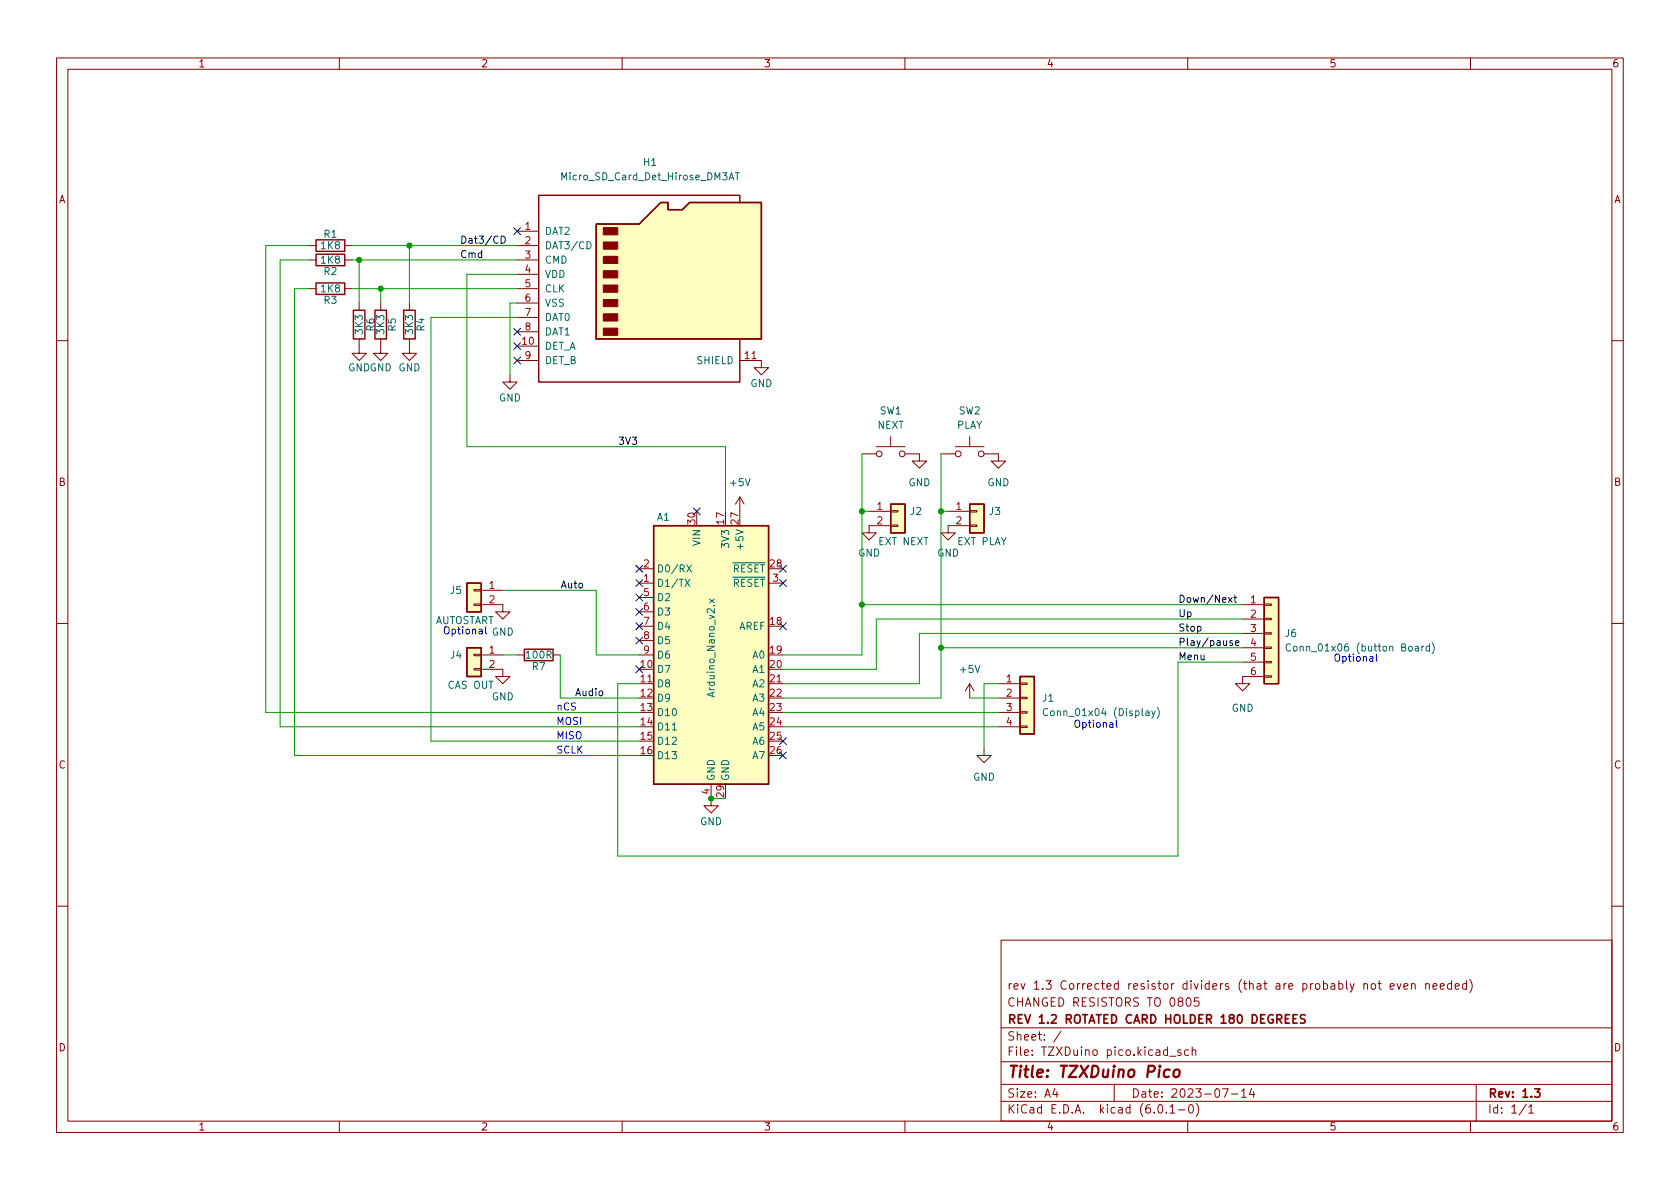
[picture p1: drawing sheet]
<svg xmlns="http://www.w3.org/2000/svg" width="297mm" height="210mm" viewBox="0 0 297 210" stroke-linecap="round" stroke-linejoin="round" font-family="sans-serif">
<g fill="none" stroke="#840000" stroke-width=".18">
<path d="M10 10.2h277v190.1h-277zM12 12.2h273v186.1h-273zM60 10.2v2M110 10.2v2M160 10.2v2M210 10.2v2M260 10.2v2M54.6 43.4h1.3M54.6 46h1.3M54.6 51h1.3M61 43.4h1.2M61 46h1.2"/>
<path d="M61 51h1.2M63.5 59.9v2.6h1.3l-1.3 1.2-1.3-1.2h1.3M63.5 53.6v1.3M67.3 59.9v2.6h1.3l-1.3 1.2-1.3-1.2h1.3M67.3 53.6v1.3M72.4 59.9v2.6h1.3l-1.3 1.2-1.3-1.2h1.3M72.4 53.6v1.3M91.4 40.9h3.8M91.4 43.4h3.8M91.4 46h3.8M91.4 48.5h3.8M91.4 51h3.8"/>
<path d="M91.4 53.6h3.8M91.4 56.1h3.8M91.4 58.7h3.8M10 60.2h2M90.2 66.3v1.3h1.2l-1.2 1.2-1.3-1.2h1.3M91.4 61.2h3.8M91.4 63.7h3.8M130.8 63.7h3.8v1.3h1.3l-1.3 1.3-1.3-1.3h1.3M154.9 79h5.1M157.5 77.2v1.8M168.9 79h5.1M171.4 77.2v1.8"/>
<path d="M285 60.2h2M130.8 87.9l-.8 1.2M130.8 87.9v2.5M130.8 87.9l.8 1.2M152.4 80.3h2.5M153.7 90.4h3.8M157.5 92.8h1.2v.3h-1.2zM157.5 90.3h1.2v.2h-1.2zM157.5 93h-3.8v1.2h1.2l-1.2 1.3-1.3-1.3h1.3M160 80.3h2.6v1.2h1.2l-1.2 1.3-1.3-1.3h1.3M166.4 80.3h2.5M167.6 90.4h3.8"/>
<path d="M171.4 92.8h1.3v.3h-1.3zM171.4 90.3h1.3v.2h-1.3zM171.4 93h-3.8v1.2h1.3l-1.3 1.3-1.2-1.3h1.2M174 80.3h2.5v1.2h1.3l-1.3 1.3-1.2-1.3h1.2M10 110.2h2M83.8 118.2h1.3v.3h-1.3zM83.8 115.7h1.3v.2h-1.3zM83.8 106.8h1.3v.3h-1.3zM83.8 104.3h1.3v.2h-1.3zM85.1 106.9h3.8v1.3h-1.3l1.3 1.3 1.3-1.3h-1.3M85.1 118.4h3.8v1.2h-1.3l1.3 1.3 1.3-1.3h-1.3M85.1 115.8h3.8"/>
<path d="M85.1 104.4h3.8M91.4 115.8h1.3M97.8 115.8h1.3M113 103.1h2.6M113 100.6h2.6M113 105.7h2.6M113 108.2h2.6M113 110.7h2.6M113 113.3h2.6M113 115.8h2.6M135.9 103.1h2.5M219.7 106.9h3.8"/>
<path d="M219.7 109.5h3.8M219.7 112h3.8M219.7 114.5h3.8M219.7 117.1h3.8M223.5 119.5h1.3v.3h-1.3zM223.5 117h1.3v.2h-1.3zM223.5 114.4h1.3v.3h-1.3zM223.5 111.9h1.3v.2h-1.3zM223.5 109.3h1.3v.3h-1.3zM223.5 106.8h1.3v.3h-1.3zM223.5 119.6h-3.8v1.3h1.3l-1.3 1.3-1.3-1.3h1.3M285 110.2h2"/>
<path d="M113 120.9h2.6M125.7 138.7v3.8h1.3l-1.3 1.3-1.2-1.3h1.2M135.9 120.9h2.5M171.4 120.9l-.7 1.3M171.4 120.9v2.5M171.4 120.9l.8 1.3M174 132.3v1.3h1.3l-1.3 1.3-1.3-1.3h1.3M176.5 120.9h3.8M176.5 123.4h3.8M176.5 126h3.8M176.5 128.5h3.8M180.3 128.4h1.3v.2h-1.3z"/>
<path d="M180.3 125.9h1.3v.2h-1.3zM180.3 123.3h1.3v.3h-1.3zM180.3 120.8h1.3v.2h-1.3zM10 160.2h2M177 166.3h108v32h-108zM209.9 176.5l.2-.1a.81 .81 0 0 1 .6 .7 .81 .81 0 0 1-.3 .8h-.2a.81 .81 0 0 1-.6-.6 .81 .81 0 0 1 .3-.8zM211.9 176.4h-.7l-.1 .7 .3-.1 .5 .1 .1 .2-.1 .5-.2 .1-.6-.1M243.6 173.9h.6M243.9 173.4v1.3l.3 .2M245.8 174.4l.7-.1-.1-.3-.4-.1-.2 .2 .1 .8h.5M247 173.9l.4 1 .3-1M248.2 174.4l.7-.1v-.3l-.5-.1-.2 .2 .1 .8h.6"/>
<path d="M249.6 174.1l.2-.2 .3 .1 .1 .9M249.6 173.9v1M252.1 174.1l.2-.2 .3 .1 .1 .9M252.1 173.9v1M253.4 174.4l.7-.1-.1-.3-.4-.1-.2 .2v.8h.6M254.7 174.4l.7-.1-.1-.3-.4-.1-.2 .2v.8h.6M256.6 174l-.4-.1-.3 .3v.4l.2 .3h.5M256.6 173.4v1.5M257.3 174.4l.7-.1-.1-.3-.4-.1-.2 .2 .1 .8h.5M259.3 174l-.4-.1-.3 .3v.4l.1 .3h.6M259.3 173.4v1.5M259.9 173.2a1.73 1.73 0 0 1 0 2.3"/>
<path d="M285 160.2h2M60 198.3v2M110 198.3v2M160 198.3v2M177 194.8h108M177 191.8h108M177 187.8h108M177 181.8h108M186.5 192.5l-.4 1h1M186.9 193v1M187.6 182.4l-1.3 1.9M197 191.8v3"/>
<path d="M204.9 195.4l.2-.1a.81 .81 0 0 1 .6 .7 .81 .81 0 0 1-.3 .8h-.2a.81 .81 0 0 1-.6-.6 .81 .81 0 0 1 .3-.8zM206.2 196.7v.1M206.8 186.8h1.1M206.9 195.8l.4-.5v1.5M206.9 196.8h.8M208.4 196.3h1.1M208.8 185.7l-.4-.1-.2 .2 .1 .3 .5 .1v.4h-.6M210 198.3v2M210.1 185.7l-.4-.1-.3 .3v.4l.2 .3h.5M210.4 195.4l.1-.1a.81 .81 0 0 1 .6 .7 .81 .81 0 0 1-.3 .8h-.2a.81 .81 0 0 1-.5-.6 .81 .81 0 0 1 .3-.8zM210.8 185.8l.2-.2 .4 .1v.9M210.8 185.1v1.5"/>
<path d="M211.5 195.1a1.72 1.72 0 0 1 0 2.3M216.1 192.5h1l-.6 1.5M217.7 193.5h1.2M219.5 193l.4-.5v1.5M219.5 194h.9M221.3 192.5l-.4 1h1M221.6 193v1M260 198.3v2M261 191.8v6.5M269.9 195.3l-1.3 1.9M270.3 195.8l.4-.5v1.5M270.3 196.8h.9"/>
<circle cx="155.4" cy="80.3" r=".51"/>
<circle cx="159.5" cy="80.3" r=".51"/>
<circle cx="169.4" cy="80.3" r=".51"/>
<circle cx="173.5" cy="80.3" r=".51"/>
</g>
<path d="M229.3 179.4h-.7v1.5h.7M230.8 179.5l-.6-.1-.3 .3 .2 .4 .6 .3v.4l-.2 .1h-.6M228.6 180.1h.5M271.3 192.5h1l-.5 .6 .4 .1v.7l-.2 .1h-.4l-.3-.1" fill="none" stroke="#840000" stroke-width=".3"/>
<path d="M206.8 189.2a.66 .66 0 0 0-1 .3v.6l.1 .3 .2 .1 .6-.1M207.7 189.3a.52 .52 0 0 1 .5-.2 .52 .52 0 0 1 .4 .4l-.1 .6a.55 .55 0 0 1-.5 .4 .55 .55 0 0 1-.5-.4z" fill="none" stroke="#840000" stroke-width=".4"/>
<g fill="none" stroke="#840000" stroke-width=".25">
<path d="M105.4 39.6h7.6l3.8-3.8h1.3v1.3h2.5l1.3-1.3h12.7v24.1h-29.2zM130.8 35.8v-1.3h-35.6v33.1h35.6v-7.7M55.9 50h5.1v2.1h-5.1zM55.9 42.4h5.1v2h-5.1zM55.9 45h5.1v2h-5.1zM62.5 54.9h2v5h-2zM66.3 54.9h2v5h-2zM71.4 54.9h2v5h-2zM115.6 93h20.3v45.7h-20.3zM157.5 89.1h2.5v5.1h-2.5zM171.4 89.1h2.6v5.1h-2.6zM82.5 114.5h2.6v5.1h-2.6z"/>
<path d="M82.5 103.1h2.6v5.1h-2.6zM92.7 114.8h5.1v2h-5.1zM180.3 119.6h2.6v10.2h-2.6zM223.5 105.7h2.6v15.2h-2.6z"/>
</g>
<g fill="#ffffc2" stroke="#ffffc2" stroke-width=".18">
<path d="M157.5 89.1h2.5v5.1h-2.5z"/>
<path d="M115.6 93h20.3v45.7h-20.3z"/>
<path d="M105.4 39.6h7.6l3.8-3.8h1.3v1.3h2.5l1.3-1.3h12.7v24.1h-29.2z"/>
<path d="M171.4 89.1h2.6v5.1h-2.6z"/>
<path d="M82.5 114.5h2.6v5.1h-2.6z"/>
<path d="M82.5 103.1h2.6v5.1h-2.6z"/>
<path d="M180.3 119.6h2.6v10.2h-2.6z"/>
<path d="M223.5 105.7h2.6v15.2h-2.6z"/>
</g>
<g fill="none" stroke="#006464" stroke-width=".18">
<path d="M128.9 31.8l.4-1.3 .5 1.3M130 30.5h.7M130.4 30.5v1.3M103.8 42.7a.64 .64 0 0 1 .7 .7 .64 .64 0 0 1-.7 .6zM121.4 99.9l.9 1.3M122.3 99.9l-.9 1.3M121.1 102.4l.9 1.3M122 102.4l-.9 1.3M125.5 105.9l.8 .7M126.3 105.9l-.8 .7M228.2 114a.6 .6 0 0 0-.9 .4 .6 .6 0 0 0 .6 .7l.3-.1M251.4 114.3v.8"/>
<path d="M251.8 114.3l-.4 .2M252.7 114.3h-.3l-.3 .2 .2 .6h.4M252.7 113.9v1.2M253.2 113.7a1.46 1.46 0 0 1 0 1.9M118.9 129.1h.7M185.3 125.4a.6 .6 0 0 0-.9 .4 .6 .6 0 0 0 .6 .8l.3-.2M203.6 125.7l.3 .9M204.2 125.7l-.4 1.2-.2 .1M204.6 125.1a1.46 1.46 0 0 1 0 1.9"/>
</g>
<g fill="#840000" stroke="#840000" stroke-width=".18">
<path d="M106.7 58h2.5v1.3h-2.5z"/>
<path d="M106.7 55.5h2.5v1.3h-2.5z"/>
<path d="M106.7 53h2.5v1.2h-2.5z"/>
<path d="M106.7 50.4h2.5v1.3h-2.5z"/>
<path d="M106.7 47.9h2.5v1.2h-2.5z"/>
<path d="M106.7 45.3h2.5v1.3h-2.5z"/>
<path d="M106.7 42.8h2.5v1.3h-2.5z"/>
<path d="M106.7 40.3h2.5v1.2h-2.5z"/>
</g>
<path d="M88.6 41.7a.64 .64 0 0 1 .7 .7 .64 .64 0 0 1-.7 .6zM217.2 105.7l.7 .8M217.9 105.7l-.7 .8M217.9 113.4l-.3-.1-.2 .2 .1 .2 .4 .1v.3h-.5M218.2 105.7h.4M218.3 105.2v1.1l.3 .2M218.5 113.7l.6-.1-.1-.2-.4-.1-.1 .2v.6h.5" fill="none" stroke="#0f0f0f" stroke-width=".18"/>
<path d="M85.9 110.8v1.1l.1 .2M243.3 115.7v1.1l.2 .1M197.4 127.3v1.1l.2 .2" fill="none" stroke="#0000c2" stroke-width=".18"/>
<g fill="none" stroke="#009600" stroke-width=".18">
<path d="M54.6 43.4h-7.6v82.6h66M54.6 46h-5.1v82.5h63.5M54.6 51h-2.5v82.6h60.9M62.2 51h29.2M62.2 46h29.2M62.2 43.4h29.2M63.5 46v7.6M67.3 51v2.6M72.4 43.4v10.2M91.4 48.5h-8.9v30.5h45.8v11.4M91.4 53.6h-1.2v12.7M91.4 56.1h-15.2v75h36.8"/>
<path d="M152.4 80.3v35.5h-14M152.4 90.4h1.3M166.4 90.4h1.2M166.4 80.3v43.1h-28M88.9 115.8h2.5M88.9 104.4h16.5v11.4h7.6M99.1 115.8v7.6h13.9M152.4 106.9h67.3M166.4 114.5h53.3M219.7 117.1h-11.4v34.3h-99.1v-30.5h3.8M219.7 112h-57.1v8.9h-24.2M219.7 109.5h-64.8v8.9h-16.5"/>
<path d="M138.4 126h38.1M138.4 128.5h38.1M171.4 123.4h5.1M176.5 120.9h-2.5v11.4M125.7 141.2h2.6"/>
</g>
<g fill="none" stroke="#000084" stroke-width=".18">
<path d="M90.8 58.1l1.2 1.2M90.8 40.3l1.2 1.2M92 58.1l-1.2 1.2M92 40.3l-1.2 1.2M90.8 63.1l1.2 1.3M90.8 60.6l1.2 1.2M92 63.1l-1.2 1.3M92 60.6l-1.2 1.2M112.4 100l1.2 1.2M113.6 100l-1.2 1.2M122.6 89.8l1.2 1.2M123.8 89.8l-1.2 1.2"/>
<path d="M137.8 100l1.2 1.2M139 100l-1.2 1.2M112.4 112.7l1.2 1.2M112.4 110.1l1.2 1.2M112.4 105l1.2 1.3M112.4 107.6l1.2 1.2M112.4 117.7l1.2 1.3M112.4 102.5l1.2 1.2M113.6 112.7l-1.2 1.2M113.6 110.1l-1.2 1.2M113.6 105l-1.2 1.3M113.6 107.6l-1.2 1.2"/>
<path d="M113.6 117.7l-1.2 1.3M113.6 102.5l-1.2 1.2M137.8 102.5l1.2 1.2M137.8 110.1l1.2 1.2M139 102.5l-1.2 1.2M139 110.1l-1.2 1.2M137.8 133l1.2 1.2M137.8 130.4l1.2 1.3M139 133l-1.2 1.2M139 130.4l-1.2 1.3"/>
</g>
<g fill="#009600" stroke="#009600" stroke-width=".18">
<circle cx="166.4" cy="90.4" r=".46"/>
<circle cx="152.4" cy="106.9" r=".46"/>
<circle cx="152.4" cy="90.4" r=".46"/>
<circle cx="166.4" cy="114.5" r=".46"/>
<circle cx="125.7" cy="141.2" r=".46"/>
<circle cx="63.5" cy="46" r=".46"/>
<circle cx="67.3" cy="51" r=".46"/>
<circle cx="72.4" cy="43.4" r=".46"/>
</g>
<text font-size="2.8" fill="#840000" x="178" y="190.6">Title: TZXDuino Pico</text>
<g font-size="2.1" fill="#840000">
<text x="178" y="178">CHANGED RESISTORS TO 0805</text>
<text x="178" y="175">rev 1.3 Corrected resistor dividers (that are probably not even needed)</text>
<text x="178" y="184">Sheet: /</text>
<text x="178" y="181">REV 1.2 ROTATED CARD HOLDER 180 DEGREES</text>
<text x="178" y="186.7">File: TZXDuino pico.kicad_sch</text>
<text x="178" y="196.9">KiCad E.D.A. kicad (6.0.1-0)</text>
<text x="178" y="194.1">Size: A4</text>
<text x="200" y="194.1">Date: 2023-07-14</text>
<text x="263" y="194.1">Rev: 1.3</text>
<text x="263" y="196.9">Id: 1/1</text>
</g>
<g font-size="1.8" fill="#840000">
<text x="35" y="11.9">1</text>
<text x="85" y="11.9">2</text>
<text x="135" y="11.9">3</text>
<text x="185" y="11.9">4</text>
<text x="235" y="11.9">5</text>
<text x="285" y="11.9">6</text>
<text x="10.3" y="35.9">A</text>
<text x="285.3" y="35.9">A</text>
<text x="10.3" y="85.9">B</text>
<text x="285.3" y="85.9">B</text>
<text x="10.3" y="135.9">C</text>
<text x="285.3" y="135.9">C</text>
<text x="10.3" y="185.9">D</text>
<text x="285.3" y="185.9">D</text>
<text x="35" y="199.9">1</text>
<text x="85" y="199.9">2</text>
<text x="135" y="199.9">3</text>
<text x="185" y="199.9">4</text>
<text x="235" y="199.9">5</text>
<text x="285" y="199.9">6</text>
</g>
<g font-size="1.8" fill="#006464">
<text x="113.8" y="29.3">H1</text>
<text x="99.7" y="31.9">Micro_SD_Card_Det_Hirose_DM3AT</text>
<text x="96.3" y="41.5">DAT2</text>
<text x="56.8" y="44.1">1K8</text>
<text x="56.8" y="46.6">1K8</text>
<text x="57.3" y="42">R1</text>
<text x="96.3" y="44.1">DAT3/CD</text>
<text x="96.3" y="46.6">CMD</text>
<text x="56.8" y="51.7">1K8</text>
<text x="57.3" y="53.7">R3</text>
<text x="57.3" y="48.6">R2</text>
<text x="96.3" y="49.1">VDD</text>
<text x="96.3" y="51.7">CLK</text>
<text x="64.1" y="59" transform="rotate(-90 64.1 59)">3K3</text>
<text x="66.2" y="58.5" transform="rotate(-90 66.2 58.5)">R6</text>
<text x="67.9" y="59" transform="rotate(-90 67.9 59)">3K3</text>
<text x="70" y="58.5" transform="rotate(-90 70 58.5)">R5</text>
<text x="73" y="59" transform="rotate(-90 73 59)">3K3</text>
<text x="75.1" y="58.5" transform="rotate(-90 75.1 58.5)">R4</text>
<text x="96.3" y="54.2">VSS</text>
<text x="96.3" y="56.8">DAT0</text>
<text x="96.3" y="59.3">DAT1</text>
<text x="61.5" y="65.7">GNDGND GND</text>
<text x="96.3" y="61.8">DET_A</text>
<text x="96.3" y="64.4">DET_B</text>
<text x="123.3" y="64.4">SHIELD</text>
<text x="88.2" y="71">GND</text>
<text x="132.7" y="68.4">GND</text>
<text x="155.1" y="75.8">NEXT</text>
<text x="155.6" y="73.3">SW1</text>
<text x="169.1" y="75.8">PLAY</text>
<text x="169.5" y="73.3">SW2</text>
<text x="129.2" y="86">+5V</text>
<text x="160.6" y="86">GND</text>
<text x="174.6" y="86">GND</text>
<text x="116.2" y="92.1">A1</text>
<text x="161" y="91.1">J2</text>
<text x="174.9" y="91.1">J3</text>
<text x="116.1" y="101.2">D0/RX</text>
<text x="123.8" y="96.4" transform="rotate(-90 123.8 96.4)">VIN</text>
<text x="128.1" y="101.2">~{RESET}</text>
<text x="128.9" y="96.6" transform="rotate(-90 128.9 96.6)">3V3</text>
<text x="131.4" y="96.7" transform="rotate(-90 131.4 96.7)">+5V</text>
<text x="151.7" y="98.4">GND</text>
<text x="155.4" y="96.4">EXT NEXT</text>
<text x="165.7" y="98.4">GND</text>
<text x="169.3" y="96.4">EXT PLAY</text>
<text x="79.6" y="105">J5</text>
<text x="116.1" y="103.8">D1/TX</text>
<text x="116.1" y="106.3">D2</text>
<text x="128.1" y="103.8">~{RESET}</text>
<text x="76.7" y="110.4">AUTOSTART</text>
<text x="86.9" y="112.4">GND</text>
<text x="116.1" y="108.8">D3</text>
<text x="116.1" y="111.4">D4</text>
<text x="116.1" y="113.9">D5</text>
<text x="130.6" y="111.4">AREF</text>
<text x="227.3" y="112.6">J6</text>
<text x="79.6" y="116.5">J4</text>
<text x="93.1" y="116.5">100R</text>
<text x="94.1" y="118.5">R7</text>
<text x="116.1" y="119">D7</text>
<text x="116.1" y="116.5">D6</text>
<text x="133.1" y="116.5">A0</text>
<text x="133.1" y="119">A1</text>
<text x="169.9" y="119">+5V</text>
<text x="228.9" y="115.2">Conn_01x06 (button Board)</text>
<text x="79.2" y="121.8">CAS OUT</text>
<text x="86.9" y="123.8">GND</text>
<text x="116.1" y="121.5">D8</text>
<text x="116.1" y="124.1">D9</text>
<text x="126.4" y="122.9" transform="rotate(-90 126.4 122.9)">Arduino_Nano_v2.x</text>
<text x="133.1" y="121.5">A2</text>
<text x="133.1" y="124.1">A3</text>
<text x="184.3" y="124.1">J1</text>
<text x="217.7" y="125.9">GND</text>
<text x="116.1" y="126.6">D10</text>
<text x="116.1" y="129.2">D11</text>
<text x="116.1" y="131.7">D12</text>
<text x="133.1" y="126.6">A4</text>
<text x="133.1" y="129.2">A5</text>
<text x="133.1" y="131.7">A6</text>
<text x="185.6" y="126.6">Conn_01x04 (Display)</text>
<text x="116.1" y="134.2">D13</text>
<text x="133.1" y="134.2">A7</text>
<text x="126.4" y="138.2" transform="rotate(-90 126.4 138.2)">GND</text>
<text x="128.9" y="138.2" transform="rotate(-90 128.9 138.2)">GND</text>
<text x="172" y="138">GND</text>
<text x="123.8" y="145.9">GND</text>
</g>
<g font-size="1.8" fill="#a90000">
<text x="92.9" y="40.6">1</text>
<text x="92.9" y="43.2">2</text>
<text x="92.9" y="45.7">3</text>
<text x="92.9" y="48.3">4</text>
<text x="92.9" y="50.8">5</text>
<text x="92.9" y="53.3">6</text>
<text x="92.9" y="55.9">7</text>
<text x="92.9" y="58.4">8</text>
<text x="92.4" y="61">10</text>
<text x="92.9" y="63.5">9</text>
<text x="131.7" y="63.5">11</text>
<text x="122.9" y="92.7" transform="rotate(-90 122.9 92.7)">30</text>
<text x="128" y="92.7" transform="rotate(-90 128 92.7)">17</text>
<text x="130.6" y="92.7" transform="rotate(-90 130.6 92.7)">27</text>
<text x="155.1" y="90.2">1</text>
<text x="155.1" y="92.7">2</text>
<text x="169.1" y="90.2">1</text>
<text x="169.1" y="92.7">2</text>
<text x="113.8" y="100.3">2</text>
<text x="136.2" y="100.3">28</text>
<text x="86.5" y="104.1">1</text>
<text x="86.5" y="106.7">2</text>
<text x="113.8" y="102.9">1</text>
<text x="113.8" y="105.4">5</text>
<text x="113.8" y="107.9">6</text>
<text x="136.7" y="102.9">3</text>
<text x="221.1" y="106.7">1</text>
<text x="113.8" y="110.5">7</text>
<text x="113.8" y="113">8</text>
<text x="136.2" y="110.5">18</text>
<text x="221.1" y="109.2">2</text>
<text x="221.1" y="111.8">3</text>
<text x="86.5" y="115.6">1</text>
<text x="86.5" y="118.1">2</text>
<text x="113.3" y="118.1">10</text>
<text x="113.8" y="115.6">9</text>
<text x="136.2" y="115.6">19</text>
<text x="136.2" y="118.1">20</text>
<text x="221.1" y="114.3">4</text>
<text x="221.1" y="116.8">5</text>
<text x="221.1" y="119.4">6</text>
<text x="113.3" y="120.6">11</text>
<text x="113.3" y="123.2">12</text>
<text x="113.3" y="125.7">13</text>
<text x="136.2" y="120.6">21</text>
<text x="136.2" y="123.2">22</text>
<text x="136.2" y="125.7">23</text>
<text x="177.9" y="120.6">1</text>
<text x="177.9" y="123.2">2</text>
<text x="177.9" y="125.7">3</text>
<text x="113.3" y="128.3">14</text>
<text x="113.3" y="130.8">15</text>
<text x="136.2" y="128.3">24</text>
<text x="136.2" y="130.8">25</text>
<text x="177.9" y="128.3">4</text>
<text x="113.3" y="133.3">16</text>
<text x="136.2" y="133.3">26</text>
<text x="125.5" y="140.4" transform="rotate(-90 125.5 140.4)">4</text>
<text x="128" y="140.9" transform="rotate(-90 128 140.9)">29</text>
</g>
<g font-size="1.8" fill="#0f0f0f">
<text x="81.3" y="45.6">Cmd</text>
<text x="81.3" y="43.1">Dat3/CD</text>
<text x="109.2" y="78.6">3V3</text>
<text x="99.1" y="104">Auto</text>
<text x="208.3" y="106.6">Down/Next</text>
<text x="208.3" y="111.7">Stop</text>
<text x="208.3" y="109.1">Up</text>
<text x="208.3" y="114.2">Play/pause</text>
<text x="208.3" y="116.7">Menu</text>
<text x="101.6" y="123.1">Audio</text>
</g>
<g font-size="1.8" fill="#0000c2">
<text x="78.2" y="112.2">Optional</text>
<text x="235.7" y="117">Optional</text>
<text x="98.3" y="125.6">nCS</text>
<text x="98.3" y="128.2">MOSI</text>
<text x="98.3" y="130.7">MISO</text>
<text x="189.7" y="128.7">Optional</text>
<text x="98.3" y="133.2">SCLK</text>
</g>
</svg>
